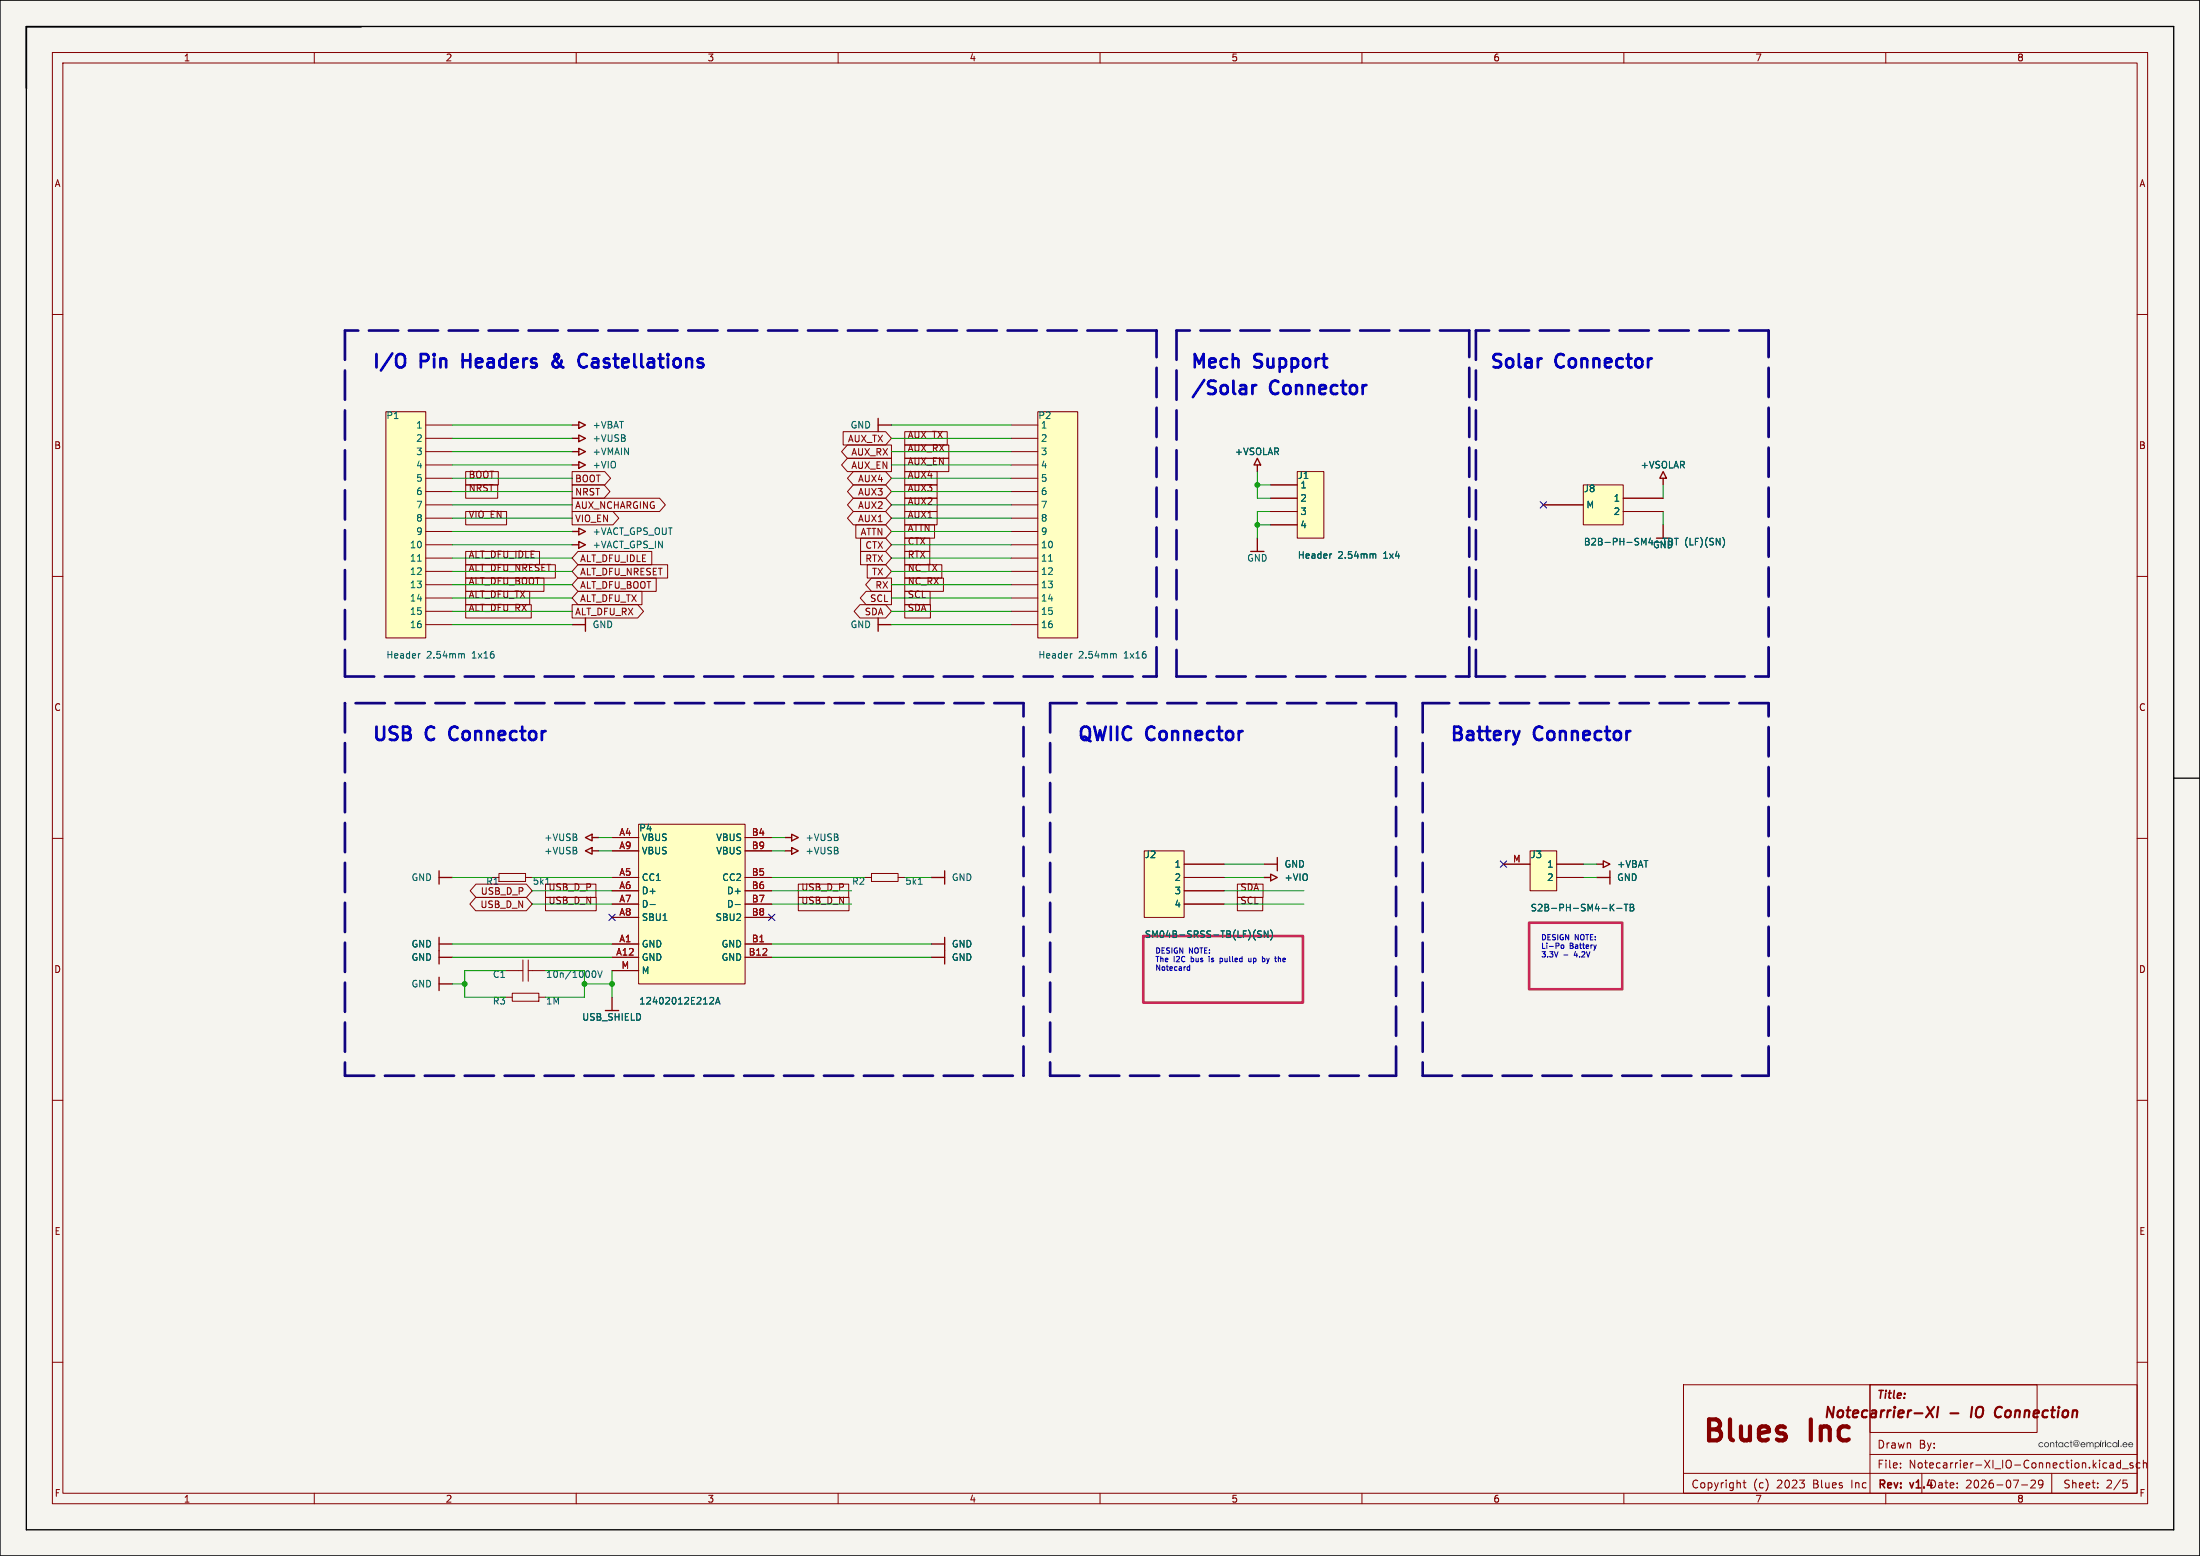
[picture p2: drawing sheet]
<svg xmlns="http://www.w3.org/2000/svg" width="420mm" height="297mm" viewBox="0 0 420 297" stroke-linecap="round" stroke-linejoin="round" font-family="sans-serif">
<path d="M0 0h420v297h-420z" fill="#f5f4ef" stroke="#f5f4ef" stroke-width=".19"/>
<g fill="none" stroke="#840000" stroke-width=".19">
<path d="M10 10h400v277h-400zM12 12h396v273h-396zM60 10v2M110 10v2M160 10v2M210 10v2M260 10v2M310 10v2M360 10v2M10 60h2M408 60h2M10 110h2"/>
<path d="M408 110h2M10 160h2M408 160h2M10 210h2M408 210h2M10 260h2M321.4 264.3h86.6v20.7h-86.6zM362.8 279.3v.1M402.8 279.3h.6l.1 .9M403.5 279.6h-.5a.29 .29 0 0 0-.3 .3 .29 .29 0 0 0 .3 .3l.5-.1M404.8 279.3l-.4-.1-.3 .3 .1 .6h.6M404.8 278.7v1.5"/>
<path d="M407.2 279.3l-.4-.1-.2 .2 .1 .2 .5 .2v.3h-.6M408 260h2M408.5 279.3l-.4-.1-.3 .3 .2 .6h.5M409.2 279.4l.2-.2 .3 .1 .1 .9M409.2 278.7v1.5M60 285v2M110 285v2M160 285v2M210 285v2M260 285v2M310 285v2M321.4 281.2h86.6"/>
<path d="M360 285v2M362.8 280.1v.1M385.9 283.4h1.2M387.7 282.7l.6-.2 .2 .2 .1 .2-1 1.1h1M390 283.2l-.3 .2h-.3l-.3-.2 .2-.6 .4-.1 .2 .2a.99 .99 0 0 1-.3 1.3h-.3M400.5 283.9v.1M400.5 283.1v.1M405.2 280.4h1.1M405.3 282.5h.7M405.5 283.1h.3l.3 .3-.1 .5-.5 .1"/>
</g>
<path d="M367.9 268.5l1.1 2M369.3 268.5l-1.6 2M370 268.5l-.2 2M380.9 270.2a.68 .68 0 0 0 1 .2M381.8 268.5a.77 .77 0 0 0-.8 .5" fill="none" stroke="#840000" stroke-width=".4"/>
<g fill="#281c2d">
<path d="M405.3 275.4l.5-.1 .3 .3v.2h-.8l.2 .3 .6-.1a.48 .48 0 0 1-.6 .2 .48 .48 0 0 1-.3-.5h.8l-.3-.3-.5 .3z"/>
<path d="M406.4 275.4l.5-.1 .3 .3v.2h-.8l.2 .3 .6-.1a.48 .48 0 0 1-.6 .2 .48 .48 0 0 1-.3-.5h.8l-.3-.3-.5 .3z"/>
</g>
<path d="M165.1 167.5h1.3M166.4 166.7h5v1.5h-5zM171.4 167.5h1.3M357 264.3h31.9v9.1h-31.9zM357 277.6h51M357 264.3v20.7M332.7 283h.6M333 282.5v1.3l.3 .2M366.9 281.2v3.8M391.7 281.2v3.8" fill="none" stroke="#840000" stroke-width=".19"/>
<path d="M167.6 79.9v2.5M167.6 81.1h2.6M167.6 118v2.5M167.6 119.2h2.6M149.9 159.9h1.2M151.1 159.2l1.3 .7-1.3 .6zM149.9 162.4h1.2M151.1 161.8l1.3 .6-1.3 .6zM83.8 186.5v2.6M83.8 187.8h2.6" fill="none" stroke="#840000" stroke-width=".25"/>
<path d="M175.3 168.8h.7" fill="none" stroke="#006464" stroke-width=".19"/>
<path d="M218.4 162.4h7.7v12.7h-7.7z" fill="#ffffc2"/>
<path d="M218.4 162.4h7.7v12.7h-7.7z" fill="none" stroke="#800000" stroke-width=".19"/>
<path d="M95.2 166.7h5.1v1.5h-5.1zM100.3 167.5h1.3M226.1 172.6h7.6M226.1 170h7.6M226.1 167.5h7.6M226.1 164.9h7.6" fill="none" stroke="#840000" stroke-width=".19"/>
<path d="M240.8 177.7h-.5l-.2 .1v.4l.6 .2 .1 .3-.2 .3-.5-.1M242.1 177.7v1.3l-.7-1.3v1.3M242.6 177.5a1.46 1.46 0 0 1 0 1.9" fill="none" stroke="#006464" stroke-width=".19"/>
<g fill="none" stroke="#840000" stroke-width=".25">
<path d="M109.2 88.7h1.3M109.2 86.2h1.3M109.2 81.1h1.3M109.2 83.7h1.3M110.5 88.1l1.3 .6-1.3 .7zM110.5 85.6l1.3 .6-1.3 .6zM110.5 80.5l1.3 .6-1.3 .7zM110.5 83l1.3 .7-1.3 .6zM109.2 119.2h2.6M109.2 104h1.3M109.2 101.4h1.3M110.5 103.4l1.3 .6-1.3 .6z"/>
<path d="M110.5 100.8l1.3 .6-1.3 .7zM111.8 118v2.5M316.2 102.7h2.6M317.5 100.2v2.5M111.8 159.9l1.2-.7v1.3zM113 159.9h1.3M83.8 167.5h2.6M83.8 166.2v2.6M83.8 178.9v5.1M111.8 162.4l1.2-.6v1.2zM113 162.4h1.3M177.8 167.5h2.5"/>
<path d="M180.3 166.2v2.6M180.3 178.9v5.1M241.3 167.5h1.3M241.3 164.9h2.5M242.6 166.9l1.2 .6-1.2 .6zM243.8 163.7v2.5M83.8 182.7h2.6M83.8 180.2h2.6M177.8 182.7h2.5M177.8 180.2h2.5"/>
</g>
<path d="M292.1 162.4h5.1v7.6h-5.1z" fill="#ffffc2"/>
<path d="M292.1 162.4h5.1v7.6h-5.1z" fill="none" stroke="#800000" stroke-width=".19"/>
<path d="M287 164.9h5.1M297.2 167.5h5.1M297.2 164.9h5.1" fill="none" stroke="#840000" stroke-width=".19"/>
<path d="M307.6 173.1l.5 .8M308.1 172.6l-.7 .7M308.7 173.4h.9M310.1 172.6h.7M310.4 172.6v1.3M311.2 172.6h.4l.3 .2-.3 .4 .3 .1v.3l-.2 .3h-.5zM311.2 173.2h.4" fill="none" stroke="#006464" stroke-width=".19"/>
<path d="M317.5 90l.6 1.3h-1.2zM317.5 91.3v1.3M304.8 164.9h1.3M304.8 167.5h2.5M306.1 164.3l1.2 .6-1.2 .7zM307.3 166.2v2.6" fill="none" stroke="#840000" stroke-width=".25"/>
<path d="M302.3 92.6h7.6v7.6h-7.6z" fill="#ffffc2"/>
<path d="M302.3 92.6h7.6v7.6h-7.6z" fill="none" stroke="#800000" stroke-width=".19"/>
<path d="M294.6 96.4h7.7M309.9 97.6h7.6M309.9 95.1h7.6" fill="none" stroke="#840000" stroke-width=".19"/>
<path d="M317.4 102.8h.8M317.8 102.8v1.2M319.2 103l-.2-.2h-.4v1.2M319.7 102.8h.7M320 102.8v1.2M328.9 102.6a1.49 1.49 0 0 1 0 1.8" fill="none" stroke="#006464" stroke-width=".19"/>
<path d="M238.8 105.3h2.5M240 102.7v2.6" fill="none" stroke="#840000" stroke-width=".25"/>
<path d="M247.6 90h5.1v12.7h-5.1z" fill="#ffffc2"/>
<path d="M247.6 90h5.1v12.7h-5.1z" fill="none" stroke="#800000" stroke-width=".19"/>
<path d="M242.6 97.6h5M242.6 95.1h5M242.6 92.6h5M242.6 100.2h5" fill="none" stroke="#840000" stroke-width=".19"/>
<path d="M254.2 105.7l-.2 .1M262.3 105.7l.3 .2v.7" fill="none" stroke="#006464" stroke-width=".19"/>
<path d="M240 87.5l.7 1.2h-1.3zM240 88.7v1.3" fill="none" stroke="#840000" stroke-width=".25"/>
<path d="M198.1 78.6h7.6v43.2h-7.6z" fill="#ffffc2"/>
<path d="M198.1 78.6h7.6v43.2h-7.6z" fill="none" stroke="#800000" stroke-width=".19"/>
<g fill="none" stroke="#840000" stroke-width=".19">
<path d="M193 98.9h5.1M193 96.4h5.1M193 93.8h5.1M193 91.3h5.1M193 88.7h5.1M193 86.2h5.1M193 83.7h5.1M193 81.1h5.1M193 119.2h5.1M193 116.7h5.1M193 114.1h5.1M193 111.6h5.1"/>
<path d="M193 109.1h5.1M193 106.5h5.1M193 104h5.1M193 101.4h5.1"/>
</g>
<path d="M200.2 107.1h.7M204.7 124.8h-.2M212.7 124.8l.4 .1v.7" fill="none" stroke="#006464" stroke-width=".19"/>
<path d="M121.9 157.3h20.3v30.5h-20.3z" fill="#ffffc2"/>
<path d="M121.9 157.3h20.3v30.5h-20.3z" fill="none" stroke="#800000" stroke-width=".19"/>
<g fill="none" stroke="#840000" stroke-width=".19">
<path d="M116.8 159.9h5.1M142.2 159.9h5.1M116.8 175.1h5.1M116.8 172.6h5.1M116.8 170h5.1M116.8 167.5h5.1M116.8 162.4h5.1M142.2 175.1h5.1M142.2 172.6h5.1M142.2 170h5.1M142.2 167.5h5.1M142.2 162.4h5.1"/>
<path d="M96.5 185.3h3.3M96.5 190.3h1.3M97.8 189.6h5.1v1.5h-5.1zM99.8 183.2v4.1M100.8 185.3h3.3M100.8 183.2v4.1M102.9 190.3h1.2M116.8 185.3h5.1M116.8 182.7h5.1M116.8 180.2h5.1M142.2 182.7h5.1M142.2 180.2h5.1"/>
</g>
<path d="M124.1 172.7h1M140.4 172.7h.9M113.2 185.4l.1-.1a.68 .68 0 0 1 .5 .6 .68 .68 0 0 1-.5 .7l-.1-.1M114.1 185.3l.4 1.3 .5-1.3M135.7 190.4h.4l.1 .3-.7 1h.7M136.6 191.7l.4-1.3 .5 1.3M136.7 191.3h.6" fill="none" stroke="#006464" stroke-width=".19"/>
<path d="M115.6 192.9h2.5M116.8 190.3v2.6" fill="none" stroke="#840000" stroke-width=".25"/>
<path d="M73.7 78.6h7.6v43.2h-7.6z" fill="#ffffc2"/>
<path d="M73.7 78.6h7.6v43.2h-7.6z" fill="none" stroke="#800000" stroke-width=".19"/>
<g fill="none" stroke="#840000" stroke-width=".19">
<path d="M81.3 98.9h5.1M81.3 96.4h5.1M81.3 93.8h5.1M81.3 91.3h5.1M81.3 88.7h5.1M81.3 86.2h5.1M81.3 83.7h5.1M81.3 81.1h5.1M88.9 97.6h7.8v2.6h-7.8zM88.9 90h6.2v2.6h-6.2zM88.9 92.6h6.1v2.5h-6.1zM109.2 90h6.3l1.1 1.3-1.1 1.3h-6.3z"/>
<path d="M109.2 95.1h16.7l1.1 1.3-1.1 1.2h-16.7zM109.2 92.6h6.1l1.1 1.2-1.1 1.3h-6.1zM109.2 97.6h7.8l1.1 1.3-1.1 1.3h-7.8zM161 82.4h8.1l1.1 1.3-1.1 1.2h-8.1zM161.8 84.9h8.4v2.6h-8.4l-1.1-1.3zM161.8 87.5h8.4v2.5h-8.4l-1.1-1.3zM162.9 90h6.2l1.1 1.3-1.1 1.3h-6.2l-1.1-1.3zM162.9 92.6h6.2l1.1 1.2-1.1 1.3h-6.2l-1.1-1.3zM162.9 97.6h6.2l1.1 1.3-1.1 1.3h-6.2l-1.1-1.3zM162.9 95.1h6.2l1.1 1.3-1.1 1.2h-6.2l-1.1-1.2zM172.7 87.5h8.4v2.5h-8.4zM172.7 82.4h8.1v2.5h-8.1z"/>
<path d="M172.7 92.6h6.2v2.5h-6.2zM172.7 97.6h6.2v2.6h-6.2zM172.7 90h6.2v2.6h-6.2zM172.7 95.1h6.2v2.5h-6.2zM172.7 84.9h8.4v2.6h-8.4zM242.6 97.6h5M242.6 95.1h5M242.6 92.6h5M294.6 96.4h7.7M309.9 97.6h7.6M309.9 95.1h7.6M81.3 119.2h5.1"/>
<path d="M81.3 116.7h5.1M81.3 114.1h5.1M81.3 111.6h5.1M81.3 109.1h5.1M81.3 106.5h5.1M81.3 104h5.1M81.3 101.4h5.1M88.9 115.4h12.5v2.6h-12.5zM88.9 110.3h14.9v2.6h-14.9zM88.9 112.9h12.2v2.5h-12.2zM88.9 107.8h17.1v2.5h-17.1zM88.9 105.3h14.1v2.5h-14.1z"/>
<path d="M109.2 115.4h12.5l1.2 1.3-1.2 1.3h-12.5zM110.3 107.8h17.1v2.5h-17.1l-1.1-1.2zM110.3 112.9h12.3v2.5h-12.3l-1.1-1.3zM110.3 105.3h14.1v2.5h-14.1l-1.1-1.3zM110.3 110.3h15v2.6h-15l-1.1-1.3zM163.4 100.2h5.7l1.1 1.2-1.1 1.3h-5.7zM164.2 115.4h4.9l1.1 1.3-1.1 1.3h-4.9l-1.1-1.3zM164.3 102.7h4.8l1.1 1.3-1.1 1.3h-4.8zM164.3 105.3h4.8l1.1 1.2-1.1 1.3h-4.8zM165.3 112.9h4.9v2.5h-4.9l-1.1-1.3zM165.6 107.8h3.5l1.1 1.3-1.1 1.2h-3.5zM166.4 110.3h3.8v2.6h-3.8l-1.1-1.3z"/>
<path d="M172.7 110.3h7.4v2.6h-7.4zM172.7 112.9h4.9v2.5h-4.9zM172.7 115.4h4.9v2.6h-4.9zM172.7 102.7h4.8v2.6h-4.8zM172.7 107.8h7.1v2.5h-7.1zM172.7 100.2h5.7v2.5h-5.7zM172.7 105.3h4.8v2.5h-4.8zM242.6 100.2h5M116.8 159.9h5.1M142.2 159.9h5.1M90.8 171.3h9.7l1.1 1.3-1.1 1.2h-9.7l-1.1-1.2zM90.9 168.8h9.6l1.1 1.2-1.1 1.3h-9.6l-1.1-1.3z"/>
<path d="M104.1 168.8h9.7v2.5h-9.7zM104.1 171.3h9.7v2.5h-9.7zM116.8 175.1h5.1M116.8 172.6h5.1M116.8 170h5.1M116.8 167.5h5.1M116.8 162.4h5.1M142.2 175.1h5.1M142.2 172.6h5.1M142.2 170h5.1M142.2 167.5h5.1M142.2 162.4h5.1"/>
<path d="M152.4 171.3h9.7v2.5h-9.7zM152.4 168.8h9.6v2.5h-9.6zM226.1 172.6h7.6M226.1 170h7.6M226.1 167.5h7.6M226.1 164.9h7.6M236.2 168.8h4.9v2.5h-4.9zM236.2 171.3h4.9v2.5h-4.9zM287 164.9h5.1M297.2 167.5h5.1M297.2 164.9h5.1M116.8 185.3h5.1"/>
<path d="M116.8 182.7h5.1M116.8 180.2h5.1M142.2 182.7h5.1M142.2 180.2h5.1"/>
</g>
<g fill="none" stroke="#006464" stroke-width=".19">
<path d="M79.7 107.1h.7M254.2 105.7l-.2 .1M262.3 105.7l.3 .2v.7M317.4 102.8h.8M317.8 102.8v1.2M319.2 103l-.2-.2h-.4v1.2M319.7 102.8h.7M320 102.8v1.2M328.9 102.6a1.49 1.49 0 0 1 0 1.8M80.2 124.8h-.2M88.3 124.8l.3 .1v.7M124.1 172.7h1"/>
<path d="M140.4 172.7h.9M240.8 177.7h-.5l-.2 .1v.4l.6 .2 .1 .3-.2 .3-.5-.1M242.1 177.7v1.3l-.7-1.3v1.3M242.6 177.5a1.46 1.46 0 0 1 0 1.9M307.6 173.1l.5 .8M308.1 172.6l-.7 .7M308.7 173.4h.9M310.1 172.6h.7M310.4 172.6v1.3M311.2 172.6h.4l.3 .2-.3 .4 .3 .1v.3l-.2 .3h-.5zM311.2 173.2h.4M135.7 190.4h.4l.1 .3-.7 1h.7"/>
<path d="M136.6 191.7l.4-1.3 .5 1.3M136.7 191.3h.6"/>
</g>
<g fill="none" stroke="#11037f" stroke-width=".51" stroke-dasharray="5.6 2">
<path d="M65.9 63.1v66M220.8 63.1h-154.9M224.6 63.1v66M280.5 63.1h-55.9M281.8 63.1v66M337.6 63.1h-55.8M65.9 129.1h154.9M65.9 134.2v71.1M195.4 134.2h-129.5M200.5 134.2v71.1M220.8 129.1v-66M224.6 129.1h55.9"/>
<path d="M266.5 134.2h-66M271.6 134.2v71.1M280.5 129.1v-66M281.8 129.1h55.8M337.6 134.2h-66M337.6 129.1v-66M65.9 205.3h129.5M195.4 205.3v-71.1M200.5 205.3h66M266.5 205.3v-71.1M271.6 205.3h66M337.6 205.3v-71.1"/>
</g>
<path d="M0 0h420v297h-420zM5 5.1h410v286.9h-410zM69 5.1h-64v11.8M415 148.5h5" fill="none" stroke="#000" stroke-width=".25"/>
<g fill="none" stroke="#009600" stroke-width=".19">
<path d="M86.4 96.4h22.8M86.4 91.3h22.8M86.4 83.7h22.8M86.4 86.2h22.8M86.4 81.1h22.8M86.4 88.7h22.8M86.4 93.8h22.8M86.4 98.9h22.8M170.2 96.4h22.8M170.2 91.3h22.8M170.2 83.7h22.8M170.2 86.2h22.8"/>
<path d="M170.2 81.1h22.8M170.2 88.7h22.8M170.2 93.8h22.8M170.2 98.9h22.8M240 90v5.1h2.6M240 92.6h2.6M242.6 97.6h-2.6v5.1M317.5 92.6v2.5M317.5 97.6v2.6M86.4 119.2h22.8M86.4 114.1h22.8M86.4 106.5h22.8"/>
<path d="M86.4 116.7h22.8M86.4 109.1h22.8M86.4 111.6h22.8M86.4 101.4h22.8M86.4 104h22.8M170.2 119.2h22.8M170.2 114.1h22.8M170.2 106.5h22.8M170.2 116.7h22.8M170.2 109.1h22.8M170.2 111.6h22.8M170.2 101.4h22.8"/>
<path d="M170.2 104h22.8M240 100.2h2.6M114.3 159.9h2.5M147.3 159.9h2.6M86.4 167.5h7.6M101.6 172.6h15.2M101.6 170h15.2M101.6 167.5h15.2M114.3 162.4h2.5M147.3 172.6h15.3M147.3 170h15.3M147.3 167.5h17.8"/>
<path d="M147.3 162.4h2.6M172.7 167.5h5.1M233.7 172.6h15.2M233.7 170h15.2M233.7 167.5h7.6M233.7 164.9h7.6M302.3 167.5h2.5M302.3 164.9h2.5M86.4 182.7h30.4M86.4 180.2h30.4M86.4 187.8h2.3M96.5 185.3h-7.8v5h7.8"/>
<path d="M104.1 185.3h7.5v5h-7.5M111.6 187.8h5.2M116.8 185.3v5M147.3 182.7h30.5M147.3 180.2h30.5"/>
</g>
<path d="M294 95.8l1.2 1.2M295.2 95.8l-1.2 1.2M116.2 174.5l1.2 1.2M117.4 174.5l-1.2 1.2M146.7 174.5l1.2 1.2M147.9 174.5l-1.2 1.2M286.4 164.3l1.2 1.3M287.6 164.3l-1.2 1.3" fill="none" stroke="#000084" stroke-width=".19"/>
<g fill="none" stroke="#0000c2" stroke-width=".19">
<path d="M226.6 185l.2 .2h.3M227.1 184.2v1M227.1 184.6l-.3-.1-.2 .2M230.8 182.9v.7M232.9 182.9v1M232.9 183.5l.3 .1M233.2 182.9h-.3M238.4 182.9v.6h.4M238.8 182.9v.7M241 182.6v1M241.3 182.9l.2 .2v.3l-.2 .2M244.1 182.9h.3"/>
<path d="M298.1 180.4h.2l.2 .2v.2l-.2 .2-.3-.2zM304.7 180.4l-.2 .6"/>
</g>
<path d="M76.7 67.6l.3 .1a1.8 1.8 0 0 1 0 2.3l-.3 .1M88.3 67.6v2.5M88.3 68.8h1.5M106.6 67.7l-.3-.1-.3 .1a.95 .95 0 0 0 .2 1.2l.6 .7M106.6 68.3l-.9 .6a.69 .69 0 0 0-.1 1 .69 .69 0 0 0 1 .1M111.3 67.6l.7 .2M112 69.9l-.7 .2M239.1 73.5v1.7M239.8 73.5a.65 .65 0 0 0-.7 .5M86 139.1a1.76 1.76 0 0 0 0 1.8M290.1 139.6l-.6 1.6" fill="none" stroke="#0000c2" stroke-width=".51"/>
<path d="M218.3 178.7h30.4v12.7h-30.4zM291.9 176.1h17.8v12.7h-17.8z" fill="none" stroke="#da2467" stroke-width=".51"/>
<g fill="#009600" stroke="#009600" stroke-width=".19">
<circle cx="88.7" cy="187.8" r=".46"/>
<circle cx="240" cy="100.2" r=".46"/>
<circle cx="240" cy="92.6" r=".46"/>
<circle cx="116.8" cy="187.8" r=".46"/>
<circle cx="111.6" cy="187.8" r=".46"/>
</g>
<g font-size="5.6" fill="#840000">
<text x="324.8" y="276.3">Blues</text>
<text x="345.8" y="276.3">Inc</text>
</g>
<g font-size="3.5" fill="#0000c2">
<text x="70.9" y="70.5">I/O</text>
<text x="80.4" y="70.5">Pin</text>
<text x="89.4" y="70.5">Headers</text>
<text x="107.6" y="70.5">&amp;</text>
<text x="113.7" y="70.5">Castellations</text>
<text x="227.1" y="70.5">Mech</text>
<text x="239.7" y="70.5">Support</text>
<text x="284.3" y="70.5">Solar</text>
<text x="297.2" y="70.5">Connector</text>
<text x="227.1" y="75.5">/Solar</text>
<text x="242.7" y="75.5">Connector</text>
<text x="70.9" y="141.6">USB</text>
<text x="81.5" y="141.6">C</text>
<text x="87" y="141.6">Connector</text>
<text x="205.6" y="141.6">QWIIC</text>
<text x="219" y="141.6">Connector</text>
<text x="276.7" y="141.6">Battery</text>
<text x="293.1" y="141.6">Connector</text>
</g>
<g font-size="2.8" fill="#840000">
<text x="347.9" y="271.2">Notecarrier-XI</text>
<text x="372.2" y="271.2">-</text>
<text x="377" y="271.2">IO</text>
<text x="382.4" y="271.2">Connection</text>
</g>
<g font-size="2.1" fill="#840000">
<text x="358.2" y="267.4">Title:</text>
<text x="358.3" y="280.5">File:</text>
<text x="358.3" y="276.7">Drawn</text>
<text x="364.4" y="280.5">Notecarrier-XI_IO-Connection.kicad_sch</text>
<text x="366.3" y="276.7">By:</text>
<text x="322.8" y="284.3">Copyright</text>
<text x="334.7" y="284.3">(c)</text>
<text x="339.2" y="284.3">2023</text>
<text x="346.3" y="284.3">Blues</text>
<text x="353.7" y="284.3">Inc</text>
<text x="358.4" y="284.5">Rev:</text>
<text x="364.8" y="284.5">v1.4Date:</text>
<text x="375.2" y="284.3">2026-07-29</text>
<text x="393.8" y="284.3">Sheet:</text>
<text x="402" y="284.3">2/5</text>
</g>
<g font-size="1.8" fill="#840000">
<text x="35" y="11.9">1</text>
<text x="85" y="11.9">2</text>
<text x="135" y="11.9">3</text>
<text x="185" y="11.9">4</text>
<text x="235" y="11.9">5</text>
<text x="285" y="11.9">6</text>
<text x="335" y="11.9">7</text>
<text x="385" y="11.9">8</text>
<text x="10.3" y="35.9">A</text>
<text x="408.3" y="35.9">A</text>
<text x="173.2" y="83.8">AUX_TX</text>
<text x="10.3" y="85.9">B</text>
<text x="161.8" y="84.6">AUX_TX</text>
<text x="162.4" y="87.2">AUX_RX</text>
<text x="162.4" y="89.7">AUX_EN</text>
<text x="173.2" y="88.8">AUX_EN</text>
<text x="173.2" y="86.3">AUX_RX</text>
<text x="408.2" y="85.9">B</text>
<text x="89.4" y="91.4">BOOT</text>
<text x="89.4" y="93.9">NRST</text>
<text x="109.7" y="92.2">BOOT</text>
<text x="109.7" y="94.8">NRST</text>
<text x="163.7" y="92.2">AUX4</text>
<text x="163.7" y="94.8">AUX3</text>
<text x="173.2" y="93.9">AUX3</text>
<text x="173.2" y="91.4">AUX4</text>
<text x="89.4" y="99">VIO_EN</text>
<text x="109.7" y="97.3">AUX_NCHARGING</text>
<text x="109.7" y="99.9">VIO_EN</text>
<text x="163.7" y="99.9">AUX1</text>
<text x="163.7" y="97.3">AUX2</text>
<text x="173.2" y="99">AUX1</text>
<text x="173.2" y="101.5">ATTN</text>
<text x="173.2" y="96.5">AUX2</text>
<text x="89.4" y="106.6">ALT_DFU_IDLE</text>
<text x="110.6" y="107.5">ALT_DFU_IDLE</text>
<text x="164.2" y="102.4">ATTN</text>
<text x="165.1" y="104.9">CTX</text>
<text x="165.1" y="107.5">RTX</text>
<text x="173.2" y="104.1">CTX</text>
<text x="173.2" y="106.6">RTX</text>
<text x="89.4" y="111.7">ALT_DFU_BOOT</text>
<text x="89.4" y="109.2">ALT_DFU_NRESET</text>
<text x="110.6" y="110">ALT_DFU_NRESET</text>
<text x="110.6" y="112.6">ALT_DFU_BOOT</text>
<text x="166.4" y="110">TX</text>
<text x="167" y="112.6">RX</text>
<text x="173.2" y="111.7">NC_RX</text>
<text x="173.2" y="109.2">NC_TX</text>
<text x="89.4" y="116.8">ALT_DFU_RX</text>
<text x="89.4" y="114.2">ALT_DFU_TX</text>
<text x="109.7" y="117.6">ALT_DFU_RX</text>
<text x="110.6" y="115.1">ALT_DFU_TX</text>
<text x="165" y="117.6">SDA</text>
<text x="166" y="115.1">SCL</text>
<text x="173.2" y="114.2">SCL</text>
<text x="173.2" y="116.8">SDA</text>
<text x="10.3" y="135.9">C</text>
<text x="408.2" y="135.9">C</text>
<text x="91.6" y="173.5">USB_D_N</text>
<text x="91.7" y="171">USB_D_P</text>
<text x="92.7" y="169.1">R1</text>
<text x="104.6" y="170.1">USB_D_P</text>
<text x="104.6" y="172.7">USB_D_N</text>
<text x="152.9" y="172.7">USB_D_N</text>
<text x="152.9" y="170.1">USB_D_P</text>
<text x="236.7" y="170.1">SDA</text>
<text x="236.7" y="172.7">SCL</text>
<text x="10.3" y="185.9">D</text>
<text x="408.2" y="185.9">D</text>
<text x="10.3" y="235.9">E</text>
<text x="408.3" y="235.9">E</text>
<text x="10.3" y="285.9">F</text>
<text x="35" y="287">1</text>
<text x="85" y="287">2</text>
<text x="135" y="287">3</text>
<text x="185" y="287">4</text>
<text x="235" y="287">5</text>
<text x="285" y="287">6</text>
<text x="335" y="287">7</text>
<text x="385" y="287">8</text>
<text x="408.3" y="285.9">F</text>
</g>
<g font-size="1.8" fill="#006464">
<text x="73.7" y="80.2">P1</text>
<text x="79.4" y="82">1</text>
<text x="113" y="82">+VBAT</text>
<text x="162.3" y="82">GND</text>
<text x="198.1" y="80.2">P2</text>
<text x="198.6" y="82">1</text>
<text x="79.4" y="89.6">4</text>
<text x="79.4" y="87.1">3</text>
<text x="79.4" y="84.5">2</text>
<text x="113" y="89.6">+VIO</text>
<text x="113" y="87.1">+VMAIN</text>
<text x="113" y="84.5">+VUSB</text>
<text x="198.6" y="89.6">4</text>
<text x="198.6" y="87.1">3</text>
<text x="198.6" y="84.5">2</text>
<text x="235.6" y="87.1">+VSOLAR</text>
<text x="313.1" y="89.6">+VSOLAR</text>
<text x="79.4" y="94.7">6</text>
<text x="79.4" y="92.2">5</text>
<text x="198.6" y="94.7">6</text>
<text x="198.6" y="92.2">5</text>
<text x="247.7" y="91.6">J1</text>
<text x="248.2" y="96">2</text>
<text x="248.2" y="93.4">1</text>
<text x="302.3" y="94.1">J8</text>
<text x="308" y="96">1</text>
<text x="79.4" y="99.8">8</text>
<text x="79.4" y="97.2">7</text>
<text x="198.6" y="99.8">8</text>
<text x="198.6" y="97.2">7</text>
<text x="248.2" y="101">4</text>
<text x="248.2" y="98.5">3</text>
<text x="302.8" y="97.2">M</text>
<text x="308" y="98.5">2</text>
<text x="78.1" y="107.4">11</text>
<text x="78.1" y="104.9">10</text>
<text x="79.4" y="102.3">9</text>
<text x="113" y="102.3">+VACT_GPS_OUT</text>
<text x="113" y="104.9">+VACT_GPS_IN</text>
<text x="198.6" y="107.4">11</text>
<text x="198.6" y="104.9">10</text>
<text x="198.6" y="102.3">9</text>
<text x="238" y="107.4">GND</text>
<text x="247.7" y="106.8">Header</text>
<text x="255.4" y="106.8">2.54mm</text>
<text x="264.2" y="106.8">1x4</text>
<text x="302.3" y="104.3">B2B-PH-SM4-TBT</text>
<text x="315.5" y="104.9">GND</text>
<text x="321.6" y="104.3">(LF)(SN)</text>
<text x="78.1" y="112.5">13</text>
<text x="78.1" y="109.9">12</text>
<text x="198.6" y="112.5">13</text>
<text x="198.6" y="109.9">12</text>
<text x="78.1" y="117.6">15</text>
<text x="78.1" y="115">14</text>
<text x="198.6" y="117.6">15</text>
<text x="198.6" y="115">14</text>
<text x="73.7" y="125.9">Header</text>
<text x="78.1" y="120.1">16</text>
<text x="81.4" y="125.9">2.54mm</text>
<text x="90.2" y="125.9">1x16</text>
<text x="113" y="120.1">GND</text>
<text x="162.3" y="120.1">GND</text>
<text x="198.1" y="125.9">Header</text>
<text x="198.6" y="120.1">16</text>
<text x="205.9" y="125.9">2.54mm</text>
<text x="214.7" y="125.9">1x16</text>
<text x="103.8" y="160.7">+VUSB</text>
<text x="121.9" y="158.9">P4</text>
<text x="122.4" y="160.7">VBUS</text>
<text x="136.6" y="160.7">VBUS</text>
<text x="153.7" y="160.7">+VUSB</text>
<text x="103.8" y="163.3">+VUSB</text>
<text x="122.4" y="163.3">VBUS</text>
<text x="136.6" y="163.3">VBUS</text>
<text x="153.7" y="163.3">+VUSB</text>
<text x="218.4" y="164">J2</text>
<text x="224.1" y="165.8">1</text>
<text x="245.1" y="165.8">GND</text>
<text x="292.1" y="164">J3</text>
<text x="295.3" y="165.8">1</text>
<text x="308.6" y="165.8">+VBAT</text>
<text x="78.5" y="168.4">GND</text>
<text x="101.6" y="169.1">5k1</text>
<text x="122.4" y="173.4">D-</text>
<text x="122.4" y="170.9">D+</text>
<text x="122.4" y="168.4">CC1</text>
<text x="137.8" y="168.4">CC2</text>
<text x="138.7" y="173.4">D-</text>
<text x="138.7" y="170.9">D+</text>
<text x="162.6" y="169.1">R2</text>
<text x="172.7" y="169.1">5k1</text>
<text x="181.6" y="168.4">GND</text>
<text x="224.1" y="173.4">4</text>
<text x="224.1" y="170.9">3</text>
<text x="224.1" y="168.4">2</text>
<text x="245.1" y="168.4">+VIO</text>
<text x="295.3" y="168.4">2</text>
<text x="308.6" y="168.4">GND</text>
<text x="122.4" y="176">SBU1</text>
<text x="136.5" y="176">SBU2</text>
<text x="218.4" y="179.2">SM04B-SRSS-TB(LF)(SN)</text>
<text x="292.1" y="174.2">S2B-PH-SM4-K-TB</text>
<text x="78.5" y="183.6">GND</text>
<text x="78.5" y="181.1">GND</text>
<text x="122.4" y="183.6">GND</text>
<text x="122.4" y="181.1">GND</text>
<text x="137.7" y="183.6">GND</text>
<text x="137.7" y="181.1">GND</text>
<text x="181.6" y="183.6">GND</text>
<text x="181.6" y="181.1">GND</text>
<text x="78.5" y="188.7">GND</text>
<text x="94" y="191.9">R3</text>
<text x="94" y="186.9">C1</text>
<text x="104.1" y="191.9">1M</text>
<text x="104.1" y="186.9">10n/1000V</text>
<text x="121.9" y="191.9">12402012E212A</text>
<text x="122.4" y="186.1">M</text>
<text x="111.1" y="195">USB_SHIELD</text>
</g>
<g font-size="1.8" fill="#a90000">
<text x="118.1" y="159.6">A4</text>
<text x="143.4" y="159.6">B4</text>
<text x="118.1" y="167.2">A5</text>
<text x="118.1" y="162.2">A9</text>
<text x="143.4" y="167.2">B5</text>
<text x="143.4" y="162.2">B9</text>
<text x="288.7" y="164.7">M</text>
<text x="118.1" y="172.3">A7</text>
<text x="118.1" y="169.8">A6</text>
<text x="143.4" y="172.3">B7</text>
<text x="143.4" y="169.8">B6</text>
<text x="118.1" y="179.9">A1</text>
<text x="118.1" y="174.9">A8</text>
<text x="143.4" y="179.9">B1</text>
<text x="143.4" y="174.9">B8</text>
<text x="117.5" y="182.5">A12</text>
<text x="118.6" y="185">M</text>
<text x="142.8" y="182.5">B12</text>
</g>
<text font-size="1.7" fill="#281c2d" x="389.1" y="276.7">contact@empirical.ee</text>
<g font-size="1.4" fill="#0000c2">
<text x="294.1" y="179.8">DESIGN</text>
<text x="300.6" y="179.8">NOTE:</text>
<text x="220.5" y="182.4">DESIGN</text>
<text x="220.5" y="184">The</text>
<text x="220.5" y="185.6">Notecard</text>
<text x="224.1" y="184">I2C</text>
<text x="227" y="182.4">NOTE:</text>
<text x="227.6" y="184">bus</text>
<text x="231.3" y="184">is</text>
<text x="233.6" y="184">pulled</text>
<text x="239.3" y="184">up</text>
<text x="242.2" y="184">by</text>
<text x="244.9" y="184">the</text>
<text x="294.1" y="181.5">Li-Po</text>
<text x="294.1" y="183.1">3.3V</text>
<text x="298.5" y="183.1">-</text>
<text x="299.7" y="181.5">Battery</text>
<text x="300.7" y="183.1">4.2V</text>
</g>
</svg>
